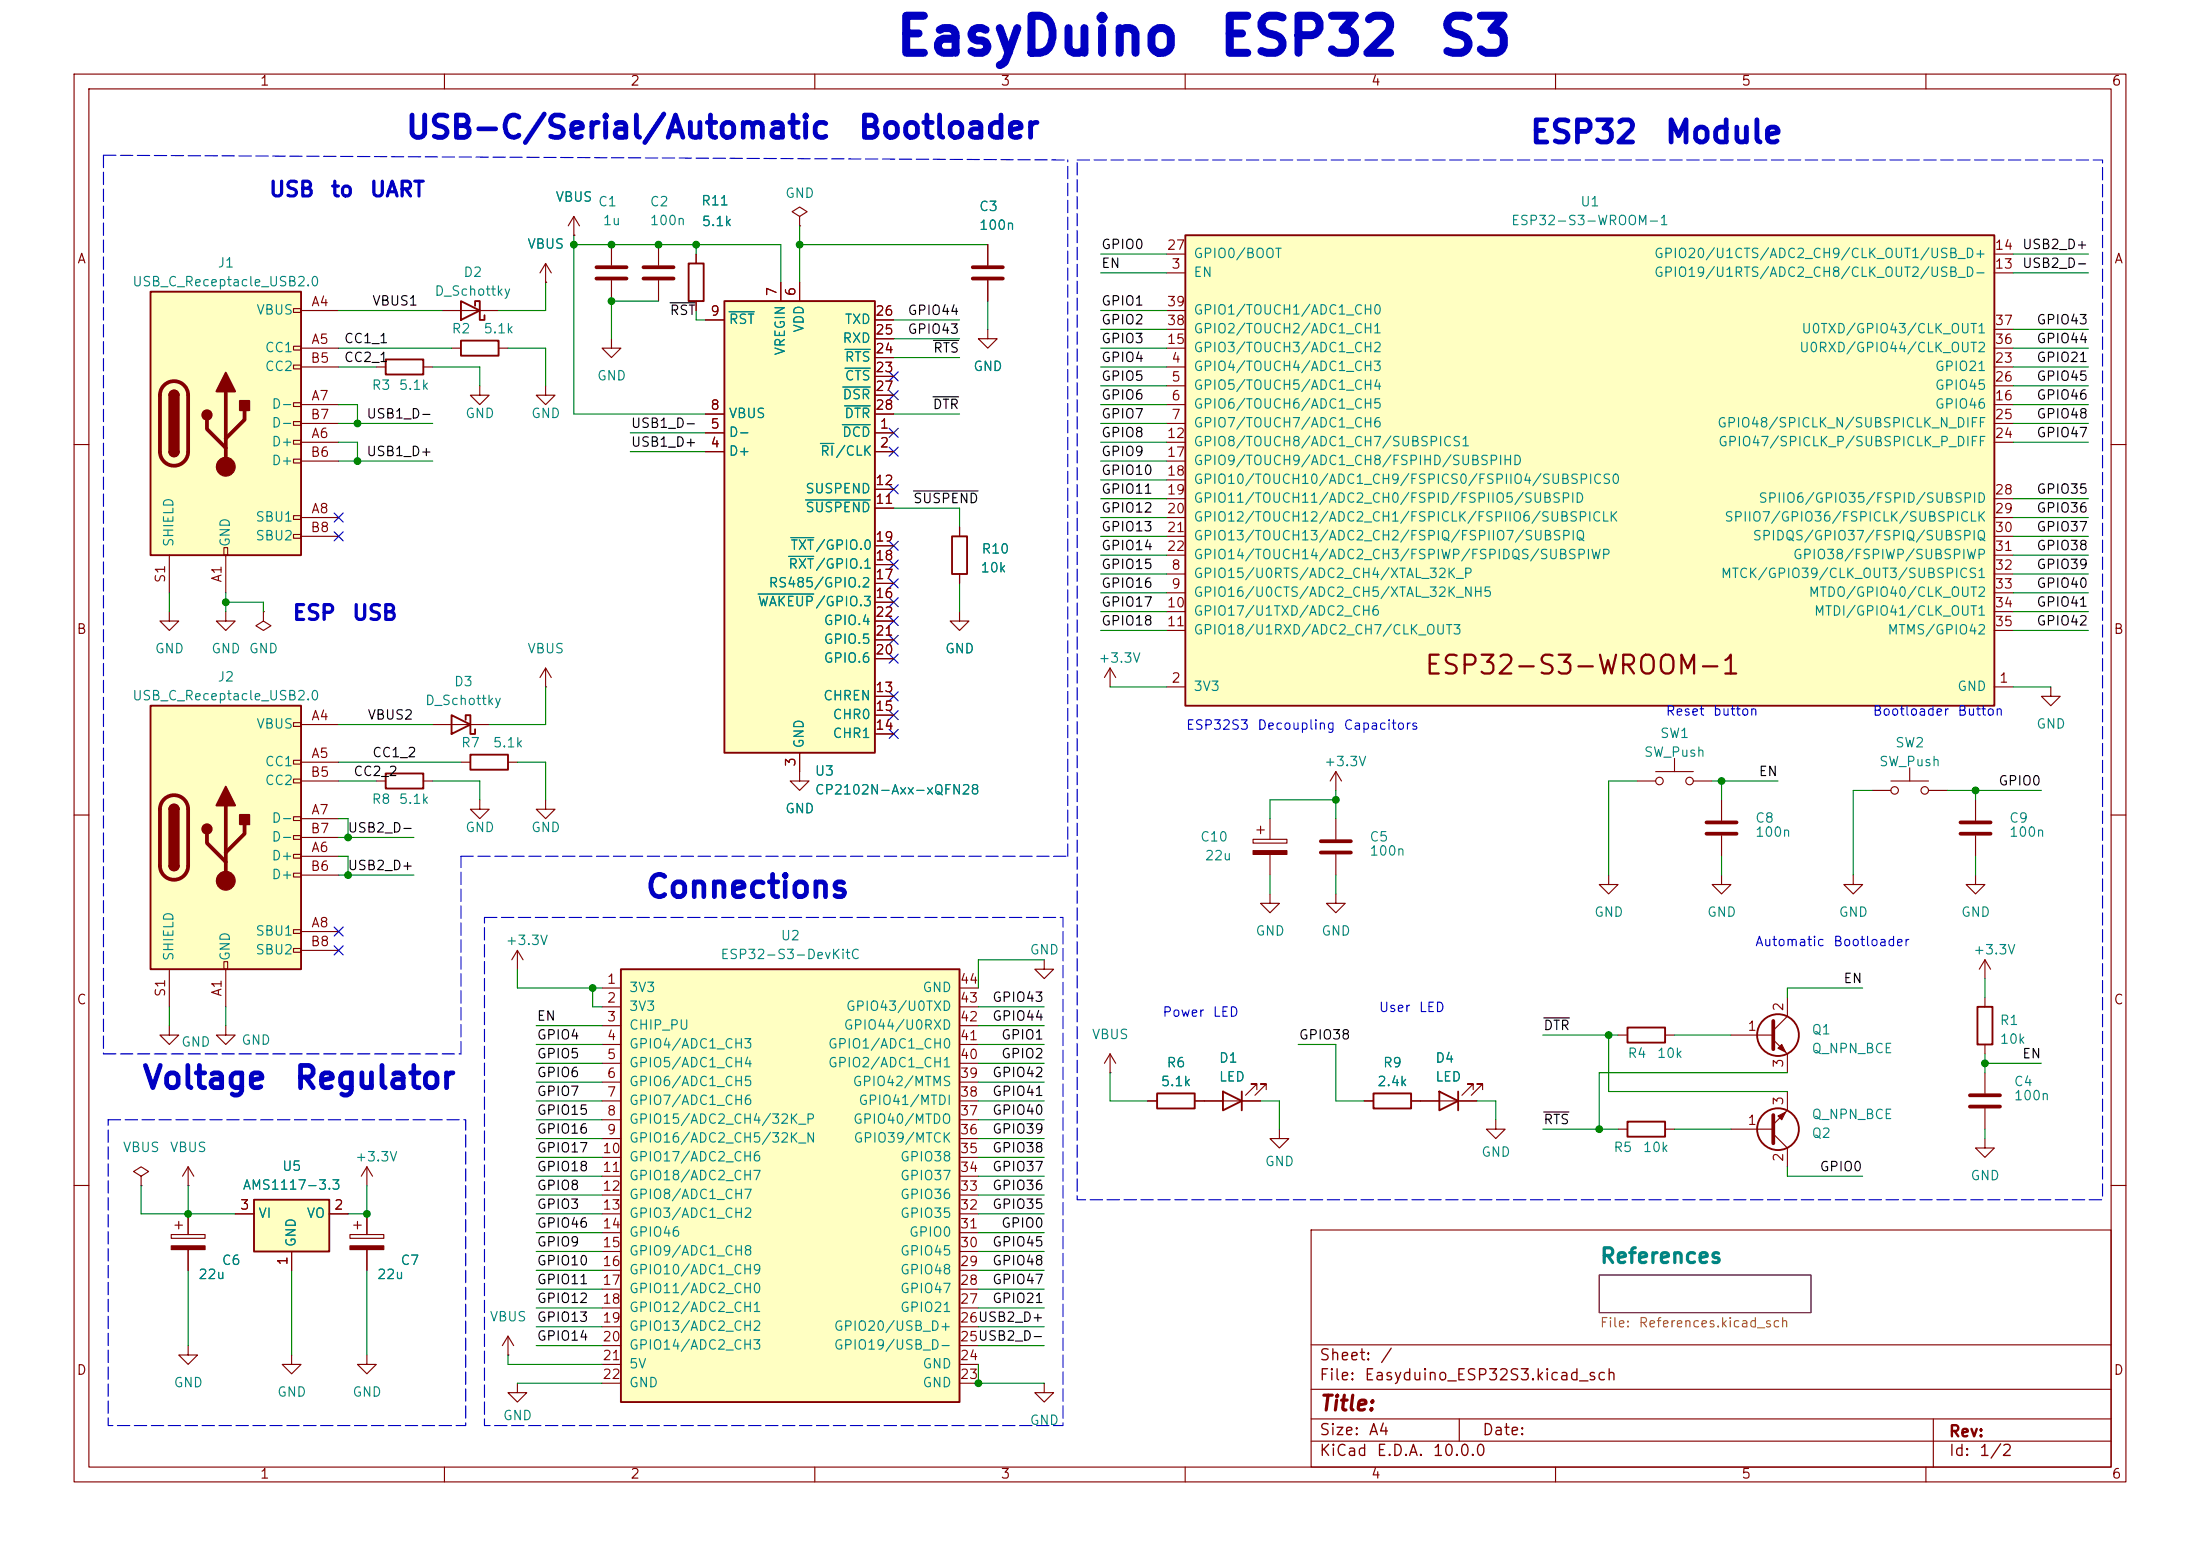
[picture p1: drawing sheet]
<svg xmlns="http://www.w3.org/2000/svg" width="297mm" height="210mm" viewBox="0 0 297 210" stroke-linecap="round" stroke-linejoin="round" font-family="sans-serif">
<path d="M0 0h297v210h-297z" fill="#fff" stroke="#fff" stroke-width=".14"/>
<g fill="none" stroke="#840000" stroke-width=".15">
<path d="M10 10h277v190h-277zM12 12h273v186h-273zM60 10v2M110 10v2M160 10v2M210 10v2M260 10v2M82.5 33v2.8M82.5 37.8v2.8M88.9 33v2.8M88.9 37.8v2.8M94 34.3v1.3"/>
<path d="M107.9 29.2l1.1-.6-1.1-.7-1 .7 1 .6v1.3M107.9 30.5h.1M133.3 33v2.8M133.3 37.8v2.8M82.5 45.7v1.3h1.3l-1.3 1.3-1.2-1.3h1.2M94 40.6v1.3M10 60h2M285 60h2M149.9 90.2l-.8 1.2M149.9 90.2l.7 1.2M149.9 90.2v2.5M10 110h2"/>
<path d="M169.2 113.3h4.5v.5h-4.5zM169.7 112h1M170.2 111.5v1M171.4 110.5v2.8M171.4 115.3v2.8M180.3 104.1v2.6M180.3 110.5v2.8M180.3 115.3v2.8M180.3 104.1l-.7 1.3M180.3 104.1l.8 1.3M217.2 118.1v1.3h1.2l-1.2 1.3-1.3-1.3h1.3M221 105.4h2.5"/>
<path d="M223.5 104.1h5.1M226.1 102.4v1.7M228.6 105.4h2.5M232.4 118.1v1.3h1.3l-1.3 1.3-1.3-1.3h1.3M232.4 108v2.7M232.4 112.8v2.8M250.2 118.1v1.3h1.3l-1.3 1.3-1.3-1.3h1.3M252.7 106.7h2.6M255.3 105.4h5M257.8 103.6v1.8M260.3 106.7h2.6M266.7 118.1v1.3h1.3l-1.3 1.3-1.3-1.3h1.3"/>
<path d="M266.7 108v2.7M266.7 112.8v2.8M285 110h2M171.4 120.7v1.2h1.3l-1.3 1.3-1.2-1.3h1.2M180.3 120.7v1.2h1.3l-1.3 1.3-1.2-1.3h1.2M218.4 139.7h1.3M224.8 139.7h1.3M233.7 139.7h5.7M241.3 134.6v2.6l-1.9 1.9M268 129.5v2.6M268 134.6v1.3M268 129.5l-.8 1.3"/>
<path d="M268 129.5l.7 1.3M25.4 157.5l-.8 1.3M25.4 157.5l.8 1.3M25.4 157.5v2.5M149.9 144.8h.1M149.9 142.2v2.6M149.9 142.2l-.8 1.3M149.9 142.2l.7 1.3M154.9 148.6h1.3M161.3 148.6h8.9M169.7 147.1v-.8h-.8h.8l-1.6 1.5M170.9 147.1v-.8h-.7h.7l-1.5 1.5"/>
<path d="M172.7 152.4v1.3h1.3l-1.3 1.2-1.3-1.2h1.3M184.1 148.6h1.3M190.5 148.6h8.9M198.9 147.1v-.8h-.8h.8l-1.5 1.5M200.2 147.1v-.8h-.8h.8l-1.6 1.5M201.9 151.1v1.3h1.3l-1.3 1.3-1.2-1.3h1.2M218.4 152.4h1.3M224.8 152.4h1.3M233.7 152.4h5.7M239.4 140.3l1.9 1.9v2.6M239.4 153l1.9 1.9v2.6M241.3 147.3v2.6l-1.9 1.9"/>
<path d="M268 153.7v1.2h1.2l-1.2 1.3-1.3-1.3h1.3M268 141v1.2M268 144.8v2.8M268 149.6v2.8M10 160h2M25.4 160h.1M177 166h108v32h-108zM285 160h2M60 198v2M110 198v2M160 198v2M177 194.5h108"/>
<path d="M177 191.5h108M177 187.5h108M177 181.5h108M197 191.5v3M210 198v2M260 198v2M261 191.5v6.5"/>
<circle cx="224" cy="105.4" r=".51"/>
<circle cx="228.1" cy="105.4" r=".51"/>
<circle cx="255.8" cy="106.7" r=".51"/>
<circle cx="259.8" cy="106.7" r=".51"/>
</g>
<path d="M215.9 172.1h28.6v5.1h-28.6z" fill="none" stroke="#840084" stroke-width=".15"/>
<g fill="none" stroke="#840000" stroke-width=".25">
<path d="M93 35.6h2v5h-2zM219.7 138.7h5.1v2h-5.1zM267 135.9h2v5.1h-2zM156.2 147.6h5.1v2h-5.1zM165.1 147.3l2.5 1.3-2.5 1.3zM167.6 147.3v2.6M185.4 147.6h5.1v2h-5.1zM194.3 147.3l2.5 1.3-2.5 1.3zM196.8 147.3v2.6M219.7 151.4h5.1v2h-5.1z"/>
<circle cx="240" cy="139.7" r="2.82"/>
<circle cx="240" cy="152.4" r="2.82"/>
</g>
<g fill="none" stroke="#840000" stroke-width=".51">
<path d="M80.5 36.1h4.1M80.5 37.6h4.1M86.9 36.1h4M86.9 37.6h4M131.3 36.1h4.1M131.3 37.6h4.1M178.3 113.5h4.1M178.3 115.1h4.1M230.4 111h4M230.4 112.5h4M264.7 111h4M264.7 112.5h4"/>
<path d="M239.4 137.8v3.8M239.4 150.5v3.8M265.9 147.8h4.1M265.9 149.4h4.1"/>
</g>
<g fill="#840000" stroke="#840000" stroke-width=".15">
<path d="M240 141.5l.5-.5 .5 1z"/>
<path d="M240 150.6l1-.5-.5 1z"/>
<path d="M169.2 114.8h4.5v.5h-4.5z"/>
</g>
<path d="M160 31.8h109.2v63.5h-109.2z" fill="#ffffc2"/>
<path d="M160 31.8h109.2v63.5h-109.2zM52.1 48.5h5v2h-5zM62.2 46h5.1v2h-5.1zM62.2 40.6l2.6 1.3-2.6 1.3zM64.1 41.3v-.7h.7v2.6h.6v-.7" fill="none" stroke="#840000" stroke-width=".25"/>
<g fill="none" stroke="#840000" stroke-width=".15">
<path d="M77.5 31.8h.1M77.5 29.2l-.8 1.3M77.5 29.2l.7 1.3M77.5 29.2v2.6M157.5 36.8h2.5M157.5 34.3h2.5M269.2 36.8h2.6M269.2 34.3h2.6M50.8 49.5h1.3M57.1 49.5h1.3M59.7 41.9h7.6M61 47h1.2"/>
<path d="M64.8 52.1v1.2h1.2l-1.2 1.3-1.3-1.3h1.3M67.3 47h1.3M157.5 49.5h2.5M157.5 52.1h2.5M157.5 54.6h2.5M157.5 57.2h2.5M157.5 59.7h2.5M157.5 47h2.5M157.5 44.5h2.5M157.5 41.9h2.5M269.2 49.5h2.6M269.2 52.1h2.6"/>
<path d="M269.2 54.6h2.6M269.2 57.2h2.6M269.2 59.7h2.6M269.2 47h2.6M269.2 44.5h2.6M157.5 77.5h2.5M157.5 62.2h2.5M157.5 64.8h2.5M157.5 67.3h2.5M157.5 69.9h2.5M157.5 72.4h2.5M157.5 74.9h2.5"/>
<path d="M269.2 77.5h2.6M269.2 67.3h2.6M269.2 69.9h2.6M269.2 72.4h2.6M269.2 74.9h2.6M157.5 92.7h2.5M157.5 80h2.5M157.5 82.6h2.5M157.5 85.1h2.5M269.2 92.7h2.6M269.2 80h2.6M269.2 82.6h2.6"/>
<path d="M269.2 85.1h2.6M276.9 92.7v1.3h1.2l-1.2 1.3-1.3-1.3h1.3M19 158.8l1.1-.7-1.1-.6-1 .6 1 .7v1.2M19 160h.1"/>
</g>
<path d="M34.3 161.9h10.1v7h-10.1z" fill="#ffffc2"/>
<path d="M128.5 72.4h2.1v5.1h-2.1zM52.1 104.4h5v2h-5zM34.3 161.9h10.1v7h-10.1z" fill="none" stroke="#840000" stroke-width=".25"/>
<g fill="none" stroke="#840000" stroke-width=".15">
<path d="M129.5 71.1v1.3M129.5 77.5v1.2M35.6 82.6v1.2l1 .7-1 .6-1.1-.6 1.1-.7M35.6 82.6h.1M50.8 105.4h1.3M57.1 105.4h1.3M64.8 108v1.2h1.2l-1.2 1.3-1.3-1.3h1.3M22.9 138.4v1.3h1.2l-1.2 1.3-1.3-1.3h1.3M30.5 138.4v1.3h1.2l-1.2 1.3-1.3-1.3h1.3M49.5 157.5l-.7 1.3M49.5 157.5l.8 1.3M49.5 157.5v2.5"/>
<path d="M23.1 166.6h4.6v.5h-4.6zM23.6 165.4h1M24.1 164.8v1.1M25.4 163.8v2.8M25.4 168.7v2.8M31.7 163.8h2.6M39.4 168.9v2.6M44.4 163.8h2.6M47.2 166.6h4.6v.5h-4.6zM47.8 165.4h1M48.3 164.8v1.1M49.5 163.8v2.8"/>
<path d="M49.5 168.7v2.8M25.4 181.6v1.3h1.3l-1.3 1.3-1.3-1.3h1.3M39.4 182.9v1.3h1.2l-1.2 1.2-1.3-1.2h1.3M49.5 182.9v1.3h1.3l-1.3 1.2-1.2-1.2h1.2M68.6 182.9h.1M68.6 180.3l-.8 1.3M68.6 180.3l.7 1.3M68.6 180.3v2.6M69.8 186.7v1.3h1.3l-1.3 1.2-1.2-1.2h1.2"/>
</g>
<g fill="#840000" stroke="#840000" stroke-width=".15">
<path d="M47.2 168.1h4.6v.6h-4.6z"/>
<path d="M23.1 168.1h4.6v.6h-4.6z"/>
</g>
<path d="M97.8 40.6h20.3v61h-20.3z" fill="#ffffc2"/>
<path d="M97.8 40.6h20.3v61h-20.3z" fill="none" stroke="#840000" stroke-width=".25"/>
<g fill="none" stroke="#840000" stroke-width=".15">
<path d="M105.4 38.1v2.5M107.9 38.1v2.5M95.2 58.4h2.6M95.2 55.9h2.6M95.2 43.2h2.6M118.1 58.4h2.5M118.1 55.9h2.5M118.1 43.2h2.5M118.1 50.8h2.5M118.1 48.3h2.5M118.1 45.7h2.5M118.1 53.3h2.5"/>
<path d="M95.2 61h2.6M118.1 61h2.5M118.1 68.6h2.5M118.1 66h2.5M118.1 78.7h2.5M118.1 76.2h2.5M118.1 73.7h2.5M118.1 94h2.5M118.1 99.1h2.5M118.1 96.5h2.5M118.1 81.3h2.5M118.1 88.9h2.5"/>
<path d="M118.1 86.4h2.5M118.1 83.8h2.5M129.5 82.6v1.2h1.3l-1.3 1.3-1.2-1.3h1.2M107.9 101.6v3.8h1.3l-1.3 1.3-1.2-1.3h1.2"/>
</g>
<path d="M98.4 42.1h3.4M110.8 59.9h1.8M113.7 57.3h3.8M113.8 52.2h3.7M114 54.8h3.5M114.1 49.7h3.4M114.1 47.2h3.4M106.5 75.1h3.4M106.8 72.6h3.1M108.8 67.5h8.7M102.3 80.2h7.6" fill="none" stroke="#008484" stroke-width=".15"/>
<path d="M20.3 39.4h20.3v35.5h-20.3z" fill="#ffffc2"/>
<g fill="none" stroke="#840000" stroke-width=".15">
<path d="M39.6 41.7h1v.5h-1zM39.6 46.7h1v.5h-1zM39.6 49.3h1v.5h-1zM39.6 54.4h1v.5h-1zM39.6 56.9h1v.5h-1zM39.6 59.4h1v.5h-1zM40.6 41.9h5.1M40.6 47h5.1M40.6 59.7h5.1M40.6 54.6h5.1M40.6 49.5h5.1M40.6 57.2h5.1"/>
<path d="M133.3 44.5v1.2h1.3l-1.3 1.3-1.2-1.3h1.2M22.9 74.9v5.1M30.2 73.9h.5v1h-.5zM30.5 74.9v5.1M39.6 62h1v.5h-1zM39.6 69.6h1v.5h-1zM39.6 72.1h1v.5h-1zM40.6 69.9h5.1M40.6 62.2h5.1M40.6 72.4h5.1M141 129.5v1.3h1.2l-1.2 1.3-1.3-1.3h1.3M141 186.7v1.3h1.2l-1.2 1.2-1.3-1.2h1.3"/>
</g>
<path d="M20.3 39.4h20.3v35.5h-20.3zM22.9 53.3a.64 .64 0 0 1 .6-.6 .64 .64 0 0 1 .6 .6M22.9 61a.64 .64 0 0 0 .6 .6 .64 .64 0 0 0 .6-.6" fill="none" stroke="#840000" stroke-width=".25"/>
<path d="M22.1 52a1.9 1.9 0 0 1 2.1-.4 1.9 1.9 0 0 1 1.2 1.7v7.7a1.91 1.91 0 0 1-1.9 1.9 1.91 1.91 0 0 1-1.9-1.9v-7.7a1.9 1.9 0 0 1 .5-1.3zM27.9 56.6v1.3l2.6 2.6M30.5 52.8v10.2M33 55.4v1.2l-2.5 2.6" fill="none" stroke="#840000" stroke-width=".51"/>
<g fill="#840000" stroke="#840000" stroke-width=".25">
<path d="M22.9 53.3h1.2v7.7h-1.2z"/>
<path d="M23 52.9a.64 .64 0 0 1 .7-.1 .64 .64 0 0 1 .4 .5h-1.2z"/>
<path d="M22.9 61h1.2a.64 .64 0 0 1-.6 .6 .64 .64 0 0 1-.6-.6z"/>
<path d="M30.5 50.3l1.2 2.5h-2.5z"/>
<path d="M32.4 54.1h1.3v1.3h-1.3z"/>
<circle cx="27.9" cy="56" r=".63"/>
</g>
<circle cx="30.5" cy="63" r="1.27" fill="#840000" stroke="#840000" stroke-width=".15"/>
<path d="M83.8 130.8h45.7v58.4h-45.7z" fill="#ffffc2"/>
<path d="M61 96.5l2.5 1.3-2.5 1.3zM62.9 97.2v-.7h.6v2.6h.6v-.7M63.5 101.9h5.1v2h-5.1zM83.8 130.8h45.7v58.4h-45.7z" fill="none" stroke="#840000" stroke-width=".25"/>
<g fill="none" stroke="#840000" stroke-width=".15">
<path d="M73.7 38.1h.1M73.7 35.6v2.5M73.7 35.6l-.8 1.2M73.7 35.6l.7 1.2M73.7 52.1v1.2h1.2l-1.2 1.3-1.3-1.3h1.3M58.4 97.8h7.6M73.7 92.7h.1M73.7 90.2l-.8 1.2M73.7 90.2l.7 1.2M73.7 90.2v2.5M62.2 102.9h1.3M68.6 102.9h1.2"/>
<path d="M73.7 108v1.2h1.2l-1.2 1.3-1.3-1.3h1.3M69.8 128.3l-.7 1.2M69.8 128.3l.8 1.2M69.8 128.3v2.5M81.3 135.9h2.5M81.3 138.4h2.5M81.3 133.4h2.5M129.5 135.9h2.6M129.5 138.4h2.6M129.5 133.4h2.6M81.3 146.1h2.5M81.3 143.5h2.5"/>
<path d="M81.3 141h2.5M81.3 148.6h2.5M81.3 151.1h2.5M81.3 153.7h2.5M81.3 156.2h2.5M81.3 158.8h2.5M129.5 146.1h2.6M129.5 143.5h2.6M129.5 141h2.6M129.5 148.6h2.6M129.5 151.1h2.6M129.5 153.7h2.6"/>
<path d="M129.5 156.2h2.6M129.5 158.8h2.6M81.3 166.4h2.5M81.3 179.1h2.5M81.3 161.3h2.5M81.3 163.8h2.5M81.3 168.9h2.5M81.3 171.5h2.5M81.3 174h2.5M81.3 176.5h2.5M129.5 166.4h2.6M129.5 179.1h2.6"/>
<path d="M129.5 161.3h2.6M129.5 163.8h2.6M129.5 168.9h2.6M129.5 171.5h2.6M129.5 174h2.6M129.5 176.5h2.6M81.3 181.6h2.5M81.3 184.2h2.5M81.3 186.7h2.5M129.5 181.6h2.6M129.5 184.2h2.6M129.5 186.7h2.6"/>
</g>
<path d="M20.3 95.3h20.3v35.5h-20.3z" fill="#ffffc2"/>
<g fill="none" stroke="#840000" stroke-width=".15">
<path d="M73.7 38.1h.1M77.5 31.8h.1M94 34.3v1.3M105.4 38.1v2.5M107.9 38.1v2.5M133.3 33v2.8M133.3 37.8v2.8M94 40.6v1.3M95.2 58.4h2.6M95.2 55.9h2.6M95.2 43.2h2.6M118.1 58.4h2.5"/>
<path d="M118.1 55.9h2.5M118.1 43.2h2.5M118.1 50.8h2.5M118.1 48.3h2.5M118.1 45.7h2.5M118.1 53.3h2.5M95.2 61h2.6M118.1 61h2.5M118.1 68.6h2.5M118.1 66h2.5M118.1 78.7h2.5M118.1 76.2h2.5"/>
<path d="M118.1 73.7h2.5M129.5 71.1v1.3M129.5 77.5v1.2M22.9 82.6v1.2h1.2l-1.2 1.3-1.3-1.3h1.3M30.5 82.6v1.2h1.2l-1.2 1.3-1.3-1.3h1.3M39.6 97.5h1v.5h-1zM40.6 97.8h5.1M118.1 94h2.5M118.1 99.1h2.5M118.1 96.5h2.5M118.1 81.3h2.5M118.1 88.9h2.5"/>
<path d="M118.1 86.4h2.5M118.1 83.8h2.5M39.6 102.6h1v.5h-1zM39.6 105.2h1v.5h-1zM39.6 110.2h1v.5h-1zM39.6 112.8h1v.5h-1zM39.6 115.3h1v.5h-1zM39.6 117.9h1v.5h-1zM40.6 102.9h5.1M40.6 115.6h5.1M40.6 110.5h5.1M40.6 105.4h5.1"/>
<path d="M40.6 118.1h5.1M40.6 113h5.1M107.9 101.6v2.5M22.9 130.8v5.1M30.2 129.8h.5v1h-.5zM30.5 130.8v5.1M39.6 125.5h1v.5h-1zM39.6 128h1v.5h-1zM40.6 125.7h5.1M40.6 128.3h5.1M154.9 148.6h1.3M161.3 148.6h3.8"/>
<path d="M167.6 148.6h2.6M184.1 148.6h1.3M190.5 148.6h3.8M196.8 148.6h2.6M25.4 163.8v2.8M25.4 168.7v2.8M31.7 163.8h2.6M39.4 168.9v2.6M44.4 163.8h2.6M49.5 163.8v2.8M49.5 168.7v2.8"/>
</g>
<path d="M20.3 95.3h20.3v35.5h-20.3zM22.9 109.2a.64 .64 0 0 1 .6-.6 .64 .64 0 0 1 .6 .6M22.9 116.8a.64 .64 0 0 0 .6 .7 .64 .64 0 0 0 .6-.7" fill="none" stroke="#840000" stroke-width=".25"/>
<path d="M22.1 107.9a1.9 1.9 0 0 1 2.1-.4 1.9 1.9 0 0 1 1.2 1.7v7.6a1.91 1.91 0 0 1-1.9 1.9 1.91 1.91 0 0 1-1.9-1.9v-7.6a1.9 1.9 0 0 1 .5-1.3zM27.9 112.5v1.3l2.6 2.5M30.5 108.7v10.2M33 111.3v1.2l-2.5 2.6" fill="none" stroke="#840000" stroke-width=".51"/>
<g fill="#840000" stroke="#840000" stroke-width=".25">
<path d="M22.9 109.2h1.2v7.6h-1.2z"/>
<path d="M23 108.8a.64 .64 0 0 1 .7-.2 .64 .64 0 0 1 .4 .6h-1.2z"/>
<path d="M22.9 116.8h1.2a.64 .64 0 0 1-.6 .7 .64 .64 0 0 1-.6-.7z"/>
<path d="M30.5 106.2l1.2 2.5h-2.5z"/>
<path d="M32.4 110h1.3v1.3h-1.3z"/>
<circle cx="27.9" cy="111.9" r=".63"/>
</g>
<circle cx="30.5" cy="118.9" r="1.27" fill="#840000" stroke="#840000" stroke-width=".15"/>
<path d="M90.5 40.9h3.4M126 53.6h3.4M126 45.9h3.4M123.3 66.3h8.7M208.4 137.4h3.5M208.4 150.1h3.4" fill="none" stroke="#000" stroke-width=".15"/>
<path d="M14 21l130.1 .6M14 21v121.2M145.4 21.6h138.4v140.3h-138.4zM62.2 115.6h81.9M144.1 115.6v-94M65.4 123.8h78.1v68.6h-78.1zM14 142.2h48.2M14.6 151.1h48.3v41.3h-48.3zM62.2 142.2v-26.6" fill="none" stroke="#0000c2" stroke-width=".15" stroke-dasharray="1.7 .6"/>
<g fill="none" stroke="#008400" stroke-width=".15">
<path d="M73.7 38.1v3.8h-6.4M77.5 33h27.9v5.1M77.5 31.8v24.1h17.7M94 33v1.3M107.9 33h25.4M107.9 30.5v7.6M148.6 36.8h8.9M148.6 34.3h8.9M271.8 36.8h10.1M271.8 34.3h10.1M45.7 49.5h5.1M45.7 41.9h14"/>
<path d="M45.7 47h15.3M45.7 54.6h2.6v2.6M45.7 59.7h2.6v2.5M45.7 57.2h12.7M58.4 49.5h6.4v2.6M68.6 47h5.1v5.1M85.1 58.4h10.1M88.9 40.6h-6.4v5.1M94 41.9v1.3h1.2M120.6 55.9h8.9M120.6 43.2h8.9M120.6 45.7h8.9"/>
<path d="M120.6 48.3h8.9M133.3 40.6v3.9M148.6 49.5h8.9M148.6 41.9h8.9M148.6 47h8.9M148.6 59.7h8.9M148.6 57.2h8.9M148.6 54.6h8.9M148.6 52.1h8.9M148.6 44.5h8.9M271.8 49.5h10.1M271.8 47h10.1"/>
<path d="M271.8 59.7h10.1M271.8 57.2h10.1M271.8 54.6h10.1M271.8 52.1h10.1M271.8 44.5h10.1M45.7 62.2h12.7M85.1 61h10.1M120.6 68.6h8.9v2.5M129.5 78.7v3.9M148.6 62.2h8.9M148.6 69.9h8.9M148.6 64.8h8.9"/>
<path d="M148.6 67.3h8.9M148.6 74.9h8.9M148.6 77.5h8.9M148.6 72.4h8.9M271.8 69.9h10.1M271.8 67.3h10.1M271.8 74.9h10.1M271.8 77.5h10.1M271.8 72.4h10.1M22.9 80v2.6M30.5 80v2.6M30.5 81.3h5.1v1.3"/>
<path d="M45.7 97.8h12.7M73.7 92.7v5.1h-7.7M148.6 80h8.9M148.6 85.1h8.9M148.6 82.6h8.9M149.9 92.7h7.6M271.8 80h10.1M271.8 92.7h5.1M271.8 85.1h10.1M271.8 82.6h10.1M45.7 105.4h5.1M45.7 113h10.2"/>
<path d="M45.7 110.5h1.3v2.5M45.7 115.6h1.3v2.5M45.7 102.9h16.5M45.7 118.1h10.2M58.4 105.4h6.4v2.6M69.8 102.9h3.9v5.1M171.4 118.1v2.6M180.3 106.7v3.8M180.3 118.1v2.6M180.3 108h-8.9v2.5M221 105.4h-3.8v12.7M231.1 105.4h8.9"/>
<path d="M232.4 105.4v2.6M232.4 115.6v2.5M252.7 106.7h-2.5v11.4M262.9 106.7h12.7M266.7 106.7v1.3M266.7 115.6v2.5M22.9 135.9v2.5M30.5 135.9v2.5M69.8 130.8v2.6h11.5M72.4 138.4h8.9M80 133.4v2.5h1.3M132.1 135.9h8.9"/>
<path d="M132.1 138.4h8.9M141 129.5h-8.9v3.9M208.3 139.7h10.1M217.2 139.7v7.6h24.1M226.1 139.7h7.6M251.5 133.4h-10.2v1.2M268 132.1v2.5M72.4 156.2h8.9M72.4 148.6h8.9M72.4 153.7h8.9M72.4 151.1h8.9M72.4 141h8.9"/>
<path d="M72.4 146.1h8.9M72.4 158.8h8.9M72.4 143.5h8.9M132.1 156.2h8.9M132.1 148.6h8.9M132.1 153.7h8.9M132.1 151.1h8.9M132.1 141h8.9M132.1 146.1h8.9M132.1 158.8h8.9M132.1 143.5h8.9M149.9 144.8v3.8h5"/>
<path d="M170.2 148.6h2.5v3.8M175.3 141h5v7.6h3.8M199.4 148.6h2.5v2.5M208.3 152.4h10.1M226.1 152.4h7.6M241.3 157.5v1.3h10.2M241.3 144.8h-25.4v7.6M268 143.5h7.6M268 142.2v2.6M268 152.4v1.3M19 160v3.8h12.7M25.4 160v3.8"/>
<path d="M25.4 171.5v10.1M39.4 171.5v11.4M49.5 160v3.8h-2.5M49.5 171.5v11.4M72.4 176.5h8.9M72.4 179.1h8.9M72.4 174h8.9M72.4 163.8h8.9M72.4 168.9h8.9M72.4 166.4h8.9M72.4 161.3h8.9M72.4 171.5h8.9"/>
<path d="M132.1 176.5h8.9M132.1 179.1h8.9M132.1 174h8.9M132.1 163.8h8.9M132.1 168.9h8.9M132.1 166.4h8.9M132.1 161.3h8.9M132.1 171.5h8.9M68.6 182.9v1.3h12.7M69.8 186.7h11.5M72.4 181.6h8.9M132.1 184.2v2.5h8.9"/>
<path d="M132.1 181.6h8.9"/>
</g>
<g fill="none" stroke="#000084" stroke-width=".15">
<path d="M120 50.2l1.3 1.2M120 52.7l1.3 1.2M120 57.8l1.3 1.2M121.3 50.2l-1.3 1.2M121.3 52.7l-1.3 1.2M121.3 57.8l-1.3 1.2M45.1 69.2l1.2 1.3M45.1 71.8l1.2 1.2M46.3 69.2l-1.2 1.3M46.3 71.8l-1.2 1.2M120 73.1l1.3 1.2M120 65.4l1.3 1.2"/>
<path d="M120 60.4l1.3 1.2M120 78.1l1.3 1.2M120 75.6l1.3 1.2M121.3 73.1l-1.3 1.2M121.3 65.4l-1.3 1.2M121.3 60.4l-1.3 1.2M121.3 78.1l-1.3 1.2M121.3 75.6l-1.3 1.2M120 93.4l1.3 1.2M120 88.3l1.3 1.2M120 85.8l1.3 1.2M120 83.2l1.3 1.2"/>
<path d="M120 98.5l1.3 1.2M120 95.9l1.3 1.2M120 80.7l1.3 1.2M121.3 93.4l-1.3 1.2M121.3 88.3l-1.3 1.2M121.3 85.8l-1.3 1.2M121.3 83.2l-1.3 1.2M121.3 98.5l-1.3 1.2M121.3 95.9l-1.3 1.2M121.3 80.7l-1.3 1.2M45.1 125.1l1.2 1.2M45.1 127.7l1.2 1.2"/>
<path d="M46.3 125.1l-1.2 1.2M46.3 127.7l-1.2 1.2"/>
</g>
<path d="M98.4 42.1h3.4M110.8 59.9h1.8M113.7 57.3h3.8M113.8 52.2h3.7M114 54.8h3.5M114.1 49.7h3.4M114.1 47.2h3.4M106.5 75.1h3.4M106.8 72.6h3.1M108.8 67.5h8.7M102.3 80.2h7.6" fill="none" stroke="#008484" stroke-width=".15"/>
<g fill="#008400" stroke="#008400" stroke-width=".14">
<circle cx="268" cy="143.5" r=".46"/>
<circle cx="266.7" cy="106.7" r=".46"/>
<circle cx="217.2" cy="139.7" r=".46"/>
<circle cx="180.3" cy="108" r=".46"/>
<circle cx="215.9" cy="152.4" r=".46"/>
<circle cx="232.4" cy="105.4" r=".46"/>
<circle cx="80" cy="133.4" r=".46"/>
<circle cx="94" cy="33" r=".46"/>
<circle cx="88.9" cy="33" r=".46"/>
<circle cx="82.5" cy="33" r=".46"/>
<circle cx="82.5" cy="40.6" r=".46"/>
<circle cx="107.9" cy="33" r=".46"/>
<circle cx="48.3" cy="62.2" r=".46"/>
<circle cx="48.3" cy="57.2" r=".46"/>
<circle cx="47" cy="113" r=".46"/>
<circle cx="47" cy="118.1" r=".46"/>
<circle cx="25.4" cy="163.8" r=".46"/>
<circle cx="49.5" cy="163.8" r=".46"/>
<circle cx="132.1" cy="186.7" r=".46"/>
<circle cx="30.5" cy="81.3" r=".46"/>
<circle cx="77.5" cy="33" r=".46"/>
</g>
<g font-size="5" fill="#0000c2">
<text x="120.6" y="8.6">EasyDuino</text>
<text x="164.3" y="8.6">ESP32</text>
<text x="193.9" y="8.6">S3</text>
</g>
<g font-size="3" fill="#0000c2">
<text x="54.6" y="19.4">USB-C/Serial/Automatic</text>
<text x="115.7" y="19.4">Bootloader</text>
<text x="206.4" y="20.1">ESP32</text>
<text x="224.6" y="20.1">Module</text>
<text x="87" y="121.9">Connections</text>
<text x="19" y="147.7">Voltage</text>
<text x="39.6" y="147.7">Regulator</text>
</g>
<text font-size="2.5" fill="#840000" x="192.2" y="91.7">ESP32-S3-WROOM-1</text>
<g font-size="2" fill="#0000c2">
<text x="36.2" y="27.1">USB</text>
<text x="44.5" y="27.1">to</text>
<text x="49.8" y="27.1">UART</text>
<text x="39.4" y="84.2">ESP</text>
<text x="47.4" y="84.2">USB</text>
</g>
<text font-size="2" fill="#008484" x="215.9" y="171">References</text>
<text font-size="2" fill="#840000" x="178" y="190.9">Title:</text>
<g font-size="1.5" fill="#840000">
<text x="178" y="184">Sheet:</text>
<text x="186.2" y="184">/</text>
<text x="178" y="186.7">File:</text>
<text x="184.1" y="186.7">Easyduino_ESP32S3.kicad_sch</text>
<text x="178" y="196.9">KiCad</text>
<text x="178" y="194.1">Size:</text>
<text x="184.7" y="194.1">A4</text>
<text x="185.7" y="196.9">E.D.A.</text>
<text x="193.3" y="196.9">10.0.0</text>
<text x="200" y="194.1">Date:</text>
<text x="263" y="194.3">Rev:</text>
<text x="263" y="196.9">Id:</text>
<text x="267.1" y="196.9">1/2</text>
</g>
<g font-size="1.3" fill="#840000">
<text x="35" y="11.9">1</text>
<text x="85" y="11.9">2</text>
<text x="135" y="11.9">3</text>
<text x="185" y="11.9">4</text>
<text x="235" y="11.9">5</text>
<text x="285" y="11.9">6</text>
<text x="10.3" y="35.9">A</text>
<text x="157.4" y="34">27</text>
<text x="269.2" y="34">14</text>
<text x="285.3" y="35.9">A</text>
<text x="41.9" y="41.7">A4</text>
<text x="105.2" y="40.1" transform="rotate(-90 105.2 40.1)">7</text>
<text x="107.7" y="40.1" transform="rotate(-90 107.7 40.1)">6</text>
<text x="157.4" y="41.7">39</text>
<text x="158" y="36.6">3</text>
<text x="269.2" y="36.6">13</text>
<text x="41.9" y="46.7">A5</text>
<text x="95.8" y="42.9">9</text>
<text x="118.1" y="45.5">25</text>
<text x="118.1" y="42.9">26</text>
<text x="157.4" y="46.7">15</text>
<text x="157.4" y="44.2">38</text>
<text x="269.2" y="46.7">36</text>
<text x="269.2" y="44.2">37</text>
<text x="41.8" y="49.3">B5</text>
<text x="118.1" y="50.5">23</text>
<text x="118.1" y="48">24</text>
<text x="118.1" y="53.1">27</text>
<text x="158" y="49.3">4</text>
<text x="158" y="51.8">5</text>
<text x="269.2" y="49.3">23</text>
<text x="269.2" y="51.8">26</text>
<text x="41.8" y="56.9">B7</text>
<text x="41.9" y="59.4">A6</text>
<text x="41.9" y="54.4">A7</text>
<text x="95.8" y="58.2">5</text>
<text x="95.8" y="55.6">8</text>
<text x="118.1" y="55.6">28</text>
<text x="118.7" y="58.2">1</text>
<text x="157.4" y="59.4">12</text>
<text x="158" y="54.4">6</text>
<text x="158" y="56.9">7</text>
<text x="269.2" y="54.4">16</text>
<text x="269.2" y="59.4">24</text>
<text x="269.2" y="56.9">25</text>
<text x="41.8" y="62">B6</text>
<text x="95.8" y="60.7">4</text>
<text x="118.1" y="65.8">12</text>
<text x="118.7" y="60.7">2</text>
<text x="157.4" y="62">17</text>
<text x="157.4" y="64.5">18</text>
<text x="41.9" y="69.6">A8</text>
<text x="118.1" y="68.3">11</text>
<text x="157.4" y="67.1">19</text>
<text x="157.4" y="69.6">20</text>
<text x="269.2" y="67.1">28</text>
<text x="269.2" y="69.6">29</text>
<text x="41.8" y="72.1">B8</text>
<text x="118.1" y="75.9">18</text>
<text x="118.1" y="73.4">19</text>
<text x="157.4" y="72.1">21</text>
<text x="157.4" y="74.7">22</text>
<text x="158" y="77.2">8</text>
<text x="269.2" y="72.1">30</text>
<text x="269.2" y="74.7">31</text>
<text x="269.2" y="77.2">32</text>
<text x="22.6" y="78.8" transform="rotate(-90 22.6 78.8)">S1</text>
<text x="30.2" y="78.7" transform="rotate(-90 30.2 78.7)">A1</text>
<text x="118.1" y="81">16</text>
<text x="118.1" y="78.5">17</text>
<text x="118.1" y="83.6">22</text>
<text x="157.4" y="82.3">10</text>
<text x="158" y="79.8">9</text>
<text x="269.2" y="79.8">33</text>
<text x="269.2" y="82.3">34</text>
<text x="10.3" y="85.9">B</text>
<text x="118.1" y="88.6">20</text>
<text x="118.1" y="86.1">21</text>
<text x="157.4" y="84.8">11</text>
<text x="269.2" y="84.8">35</text>
<text x="285.3" y="85.9">B</text>
<text x="118.1" y="93.7">13</text>
<text x="158" y="92.5">2</text>
<text x="269.8" y="92.5">1</text>
<text x="41.9" y="97.5">A4</text>
<text x="118.1" y="98.8">14</text>
<text x="118.1" y="96.3">15</text>
<text x="41.8" y="105.2">B5</text>
<text x="41.9" y="102.6">A5</text>
<text x="107.7" y="103.6" transform="rotate(-90 107.7 103.6)">3</text>
<text x="41.8" y="112.8">B7</text>
<text x="41.9" y="110.2">A7</text>
<text x="41.8" y="117.9">B6</text>
<text x="41.9" y="115.3">A6</text>
<text x="41.9" y="125.5">A8</text>
<text x="41.8" y="128">B8</text>
<text x="10.3" y="135.9">C</text>
<text x="22.6" y="134.7" transform="rotate(-90 22.6 134.7)">S1</text>
<text x="30.2" y="134.6" transform="rotate(-90 30.2 134.6)">A1</text>
<text x="81.8" y="135.6">2</text>
<text x="81.8" y="133.1">1</text>
<text x="129.5" y="135.6">43</text>
<text x="129.5" y="133.1">44</text>
<text x="241" y="136.6" transform="rotate(-90 241 136.6)">2</text>
<text x="285.3" y="135.9">C</text>
<text x="81.8" y="138.2">3</text>
<text x="81.8" y="140.7">4</text>
<text x="81.8" y="143.3">5</text>
<text x="129.5" y="143.3">40</text>
<text x="129.5" y="140.7">41</text>
<text x="129.5" y="138.2">42</text>
<text x="235.8" y="139.4">1</text>
<text x="81.8" y="145.8">6</text>
<text x="81.8" y="148.3">7</text>
<text x="129.5" y="145.8">39</text>
<text x="129.5" y="148.3">38</text>
<text x="241" y="149.3" transform="rotate(-90 241 149.3)">3</text>
<text x="241" y="144.2" transform="rotate(-90 241 144.2)">3</text>
<text x="81.2" y="156">10</text>
<text x="81.8" y="150.9">8</text>
<text x="81.8" y="153.4">9</text>
<text x="129.5" y="156">35</text>
<text x="129.5" y="153.4">36</text>
<text x="129.5" y="150.9">37</text>
<text x="235.8" y="152.1">1</text>
<text x="81.2" y="158.5">11</text>
<text x="81.2" y="161">12</text>
<text x="129.5" y="161">33</text>
<text x="129.5" y="158.5">34</text>
<text x="241" y="156.9" transform="rotate(-90 241 156.9)">2</text>
<text x="32.3" y="163.6">3</text>
<text x="45" y="163.6">2</text>
<text x="81.2" y="166.1">14</text>
<text x="81.2" y="163.6">13</text>
<text x="129.5" y="166.1">31</text>
<text x="129.5" y="163.6">32</text>
<text x="39.1" y="170.9" transform="rotate(-90 39.1 170.9)">1</text>
<text x="81.2" y="168.7">15</text>
<text x="81.2" y="171.2">16</text>
<text x="81.2" y="173.7">17</text>
<text x="129.5" y="173.7">28</text>
<text x="129.5" y="171.2">29</text>
<text x="129.5" y="168.7">30</text>
<text x="81.2" y="178.8">19</text>
<text x="81.2" y="176.3">18</text>
<text x="129.5" y="178.8">26USB2_D+</text>
<text x="129.5" y="176.3">27</text>
<text x="10.3" y="185.9">D</text>
<text x="81.2" y="181.4">20</text>
<text x="81.2" y="183.9">21</text>
<text x="129.5" y="183.9">24</text>
<text x="129.5" y="181.4">25USB2_D-</text>
<text x="285.3" y="185.9">D</text>
<text x="81.2" y="186.4">22</text>
<text x="129.5" y="186.4">23</text>
<text x="35" y="199.9">1</text>
<text x="85" y="199.9">2</text>
<text x="135" y="199.9">3</text>
<text x="185" y="199.9">4</text>
<text x="235" y="199.9">5</text>
<text x="285" y="199.9">6</text>
</g>
<g font-size="1.3" fill="#008484">
<text x="74.9" y="27.5">VBUS</text>
<text x="80.7" y="28.2">C1</text>
<text x="87.6" y="28.2">C2</text>
<text x="94.6" y="28">R11</text>
<text x="105.9" y="27">GND</text>
<text x="132.1" y="28.8">C3</text>
<text x="213.3" y="28.2">U1</text>
<text x="71.1" y="33.9">VBUS</text>
<text x="81.3" y="30.7">1u</text>
<text x="87.6" y="30.7">100n</text>
<text x="94.6" y="30.8">5.1k</text>
<text x="132.1" y="31.3">100n</text>
<text x="161" y="35.2">GPIO0/BOOT</text>
<text x="203.9" y="30.7">ESP32-S3-WROOM-1</text>
<text x="223.2" y="35.2">GPIO20/U1CTS/ADC2_CH9/CLK_OUT1/USB_D+</text>
<text x="17.8" y="39">USB_C_Receptacle_USB2.0</text>
<text x="29.3" y="36.4">J1</text>
<text x="58.6" y="40.2">D_Schottky</text>
<text x="62.5" y="37.7">D2</text>
<text x="161" y="37.7">EN</text>
<text x="223.2" y="37.7">GPIO19/U1RTS/ADC2_CH8/CLK_OUT2/USB_D-</text>
<text x="34.5" y="42.8">VBUS</text>
<text x="35.7" y="47.9">CC1</text>
<text x="60.9" y="45.3">R2</text>
<text x="65.2" y="45.3">5.1k</text>
<text x="98.3" y="44">RST</text>
<text x="108.8" y="45" transform="rotate(-90 108.8 45)">VDD</text>
<text x="113.6" y="46.6">RXD</text>
<text x="114" y="44">TXD</text>
<text x="161" y="47.9">GPIO3/TOUCH3/ADC1_CH2</text>
<text x="161" y="45.3">GPIO2/TOUCH2/ADC1_CH1</text>
<text x="161" y="42.8">GPIO1/TOUCH1/ADC1_CH0</text>
<text x="242.8" y="47.9">U0RXD/GPIO44/CLK_OUT2</text>
<text x="243.1" y="45.3">U0TXD/GPIO43/CLK_OUT1</text>
<text x="35.7" y="50.4">CC2</text>
<text x="50.1" y="52.9">R3</text>
<text x="53.8" y="52.9">5.1k</text>
<text x="80.5" y="51.7">GND</text>
<text x="106.3" y="48.1" transform="rotate(-90 106.3 48.1)">VREGIN</text>
<text x="114" y="51.7">CTS</text>
<text x="114" y="49.1">RTS</text>
<text x="131.3" y="50.4">GND</text>
<text x="161" y="50.4">GPIO4/TOUCH4/ADC1_CH3</text>
<text x="161" y="52.9">GPIO5/TOUCH5/ADC1_CH4</text>
<text x="261.1" y="50.4">GPIO21</text>
<text x="261.1" y="52.9">GPIO45</text>
<text x="36.6" y="55.5">D-</text>
<text x="36.6" y="58">D-</text>
<text x="62.7" y="56.7">GND</text>
<text x="71.6" y="56.7">GND</text>
<text x="98.3" y="59.3">D-</text>
<text x="98.3" y="56.7">VBUS</text>
<text x="113.6" y="59.3">DCD</text>
<text x="113.6" y="54.2">DSR</text>
<text x="113.9" y="56.7">DTR</text>
<text x="161" y="55.5">GPIO6/TOUCH6/ADC1_CH5</text>
<text x="161" y="58">GPIO7/TOUCH7/ADC1_CH6</text>
<text x="231.7" y="58">GPIO48/SPICLK_N/SUBSPICLK_N_DIFF</text>
<text x="261.1" y="55.5">GPIO46</text>
<text x="36.6" y="60.6">D+</text>
<text x="36.6" y="63.1">D+</text>
<text x="98.3" y="61.8">D+</text>
<text x="110.6" y="61.8">RI/CLK</text>
<text x="161" y="60.6">GPIO8/TOUCH8/ADC1_CH7/SUBSPICS1</text>
<text x="161" y="63.1">GPIO9/TOUCH9/ADC1_CH8/FSPIHD/SUBSPIHD</text>
<text x="161" y="65.6">GPIO10/TOUCH10/ADC1_CH9/FSPICS0/FSPIIO4/SUBSPICS0</text>
<text x="231.9" y="60.6">GPIO47/SPICLK_P/SUBSPICLK_P_DIFF</text>
<text x="34.4" y="70.7">SBU1</text>
<text x="108.6" y="69.4">SUSPEND</text>
<text x="108.6" y="66.9">SUSPEND</text>
<text x="161" y="68.2">GPIO11/TOUCH11/ADC2_CH0/FSPID/FSPIIO5/SUBSPID</text>
<text x="161" y="70.7">GPIO12/TOUCH12/ADC2_CH1/FSPICLK/FSPIIO6/SUBSPICLK</text>
<text x="232.7" y="70.7">SPIIO7/GPIO36/FSPICLK/SUBSPICLK</text>
<text x="237.3" y="68.2">SPIIO6/GPIO35/FSPID/SUBSPID</text>
<text x="23.7" y="73.9" transform="rotate(-90 23.7 73.9)">SHIELD</text>
<text x="31.3" y="73.9" transform="rotate(-90 31.3 73.9)">GND</text>
<text x="34.4" y="73.3">SBU2</text>
<text x="106.3" y="77.1">RXT/GPIO.1</text>
<text x="106.6" y="74.5">TXT/GPIO.0</text>
<text x="132.3" y="77.6">10k</text>
<text x="132.4" y="75">R10</text>
<text x="161" y="73.3">GPIO13/TOUCH13/ADC2_CH2/FSPIQ/FSPIIO7/SUBSPIQ</text>
<text x="161" y="75.8">GPIO14/TOUCH14/ADC2_CH3/FSPIWP/FSPIDQS/SUBSPIWP</text>
<text x="236.5" y="73.3">SPIDQS/GPIO37/FSPIQ/SUBSPIQ</text>
<text x="242" y="75.8">GPIO38/FSPIWP/SUBSPIWP</text>
<text x="102.2" y="82.1">WAKEUP/GPIO.3</text>
<text x="103.7" y="79.6">RS485/GPIO.2</text>
<text x="161" y="78.3">GPIO15/U0RTS/ADC2_CH4/XTAL_32K_P</text>
<text x="161" y="80.9">GPIO16/U0CTS/ADC2_CH5/XTAL_32K_NH5</text>
<text x="161" y="83.4">GPIO17/U1TXD/ADC2_CH6</text>
<text x="232.2" y="78.3">MTCK/GPIO39/CLK_OUT3/SUBSPICS1</text>
<text x="244.1" y="80.9">MTDO/GPIO40/CLK_OUT2</text>
<text x="244.8" y="83.4">MTDI/GPIO41/CLK_OUT1</text>
<text x="20.8" y="88.5">GND</text>
<text x="28.4" y="88.5">GND</text>
<text x="33.5" y="88.5">GND</text>
<text x="71.1" y="88.5">VBUS</text>
<text x="111.1" y="89.8">GPIO.6</text>
<text x="111.1" y="87.2">GPIO.5</text>
<text x="111.1" y="84.7">GPIO.4</text>
<text x="127.5" y="88.5">GND</text>
<text x="148.2" y="89.8">+3.3V</text>
<text x="161" y="86">GPIO18/U1RXD/ADC2_CH7/CLK_OUT3</text>
<text x="254.7" y="86">MTMS/GPIO42</text>
<text x="17.8" y="94.8">USB_C_Receptacle_USB2.0</text>
<text x="29.3" y="92.3">J2</text>
<text x="57.3" y="95.5">D_Schottky</text>
<text x="61.2" y="92.9">D3</text>
<text x="111" y="94.8">CHREN</text>
<text x="161" y="93.6">3V3</text>
<text x="264.2" y="93.6">GND</text>
<text x="34.5" y="98.7">VBUS</text>
<text x="62.2" y="101.2">R7</text>
<text x="66.5" y="101.2">5.1k</text>
<text x="108.8" y="101.1" transform="rotate(-90 108.8 101.1)">GND</text>
<text x="112.3" y="99.9">CHR1</text>
<text x="112.3" y="97.4">CHR0</text>
<text x="224" y="99.9">SW1</text>
<text x="255.8" y="101.2">SW2</text>
<text x="274.8" y="98.7">GND</text>
<text x="35.7" y="103.7">CC1</text>
<text x="35.7" y="106.3">CC2</text>
<text x="109.9" y="105">U3</text>
<text x="109.9" y="107.5">CP2102N-Axx-xQFN28</text>
<text x="178.7" y="103.7">+3.3V</text>
<text x="221.8" y="102.5">SW_Push</text>
<text x="253.6" y="103.7">SW_Push</text>
<text x="36.6" y="111.4">D-</text>
<text x="36.6" y="113.9">D-</text>
<text x="50.1" y="108.8">R8</text>
<text x="53.8" y="108.8">5.1k</text>
<text x="62.7" y="112.6">GND</text>
<text x="71.6" y="112.6">GND</text>
<text x="105.9" y="110.1">GND</text>
<text x="161.9" y="113.9">C10</text>
<text x="184.8" y="113.9">C5</text>
<text x="236.9" y="111.4">C8</text>
<text x="236.9" y="113.3">100n</text>
<text x="271.2" y="111.4">C9</text>
<text x="271.2" y="113.3">100n</text>
<text x="36.6" y="116.4">D+</text>
<text x="36.6" y="119">D+</text>
<text x="162.6" y="116.4">22u</text>
<text x="184.8" y="115.8">100n</text>
<text x="215.1" y="124.1">GND</text>
<text x="230.4" y="124.1">GND</text>
<text x="248.2" y="124.1">GND</text>
<text x="264.7" y="124.1">GND</text>
<text x="23.7" y="129.8" transform="rotate(-90 23.7 129.8)">SHIELD</text>
<text x="31.3" y="129.8" transform="rotate(-90 31.3 129.8)">GND</text>
<text x="34.4" y="126.6">SBU1</text>
<text x="34.4" y="129.1">SBU2</text>
<text x="68.2" y="127.9">+3.3V</text>
<text x="97.2" y="129.8">ESP32-S3-DevKitC</text>
<text x="105.3" y="127.2">U2</text>
<text x="138.9" y="129.1">GND</text>
<text x="169.4" y="126.6">GND</text>
<text x="178.3" y="126.6">GND</text>
<text x="266.3" y="129.1">+3.3V</text>
<text x="84.8" y="136.8">3V3</text>
<text x="84.8" y="134.2">3V3</text>
<text x="114.1" y="136.8">GPIO43/U0TXD</text>
<text x="124.5" y="134.2">GND</text>
<text x="24.4" y="141.6">GND</text>
<text x="32.5" y="141.3">GND</text>
<text x="84.8" y="139.3">CHIP_PU</text>
<text x="84.8" y="141.8">GPIO4/ADC1_CH3</text>
<text x="111.7" y="141.8">GPIO1/ADC1_CH0</text>
<text x="113.8" y="139.3">GPIO44/U0RXD</text>
<text x="147.3" y="140.6">VBUS</text>
<text x="164.5" y="143.7">D1</text>
<text x="193.7" y="143.7">D4</text>
<text x="219.6" y="143.1">R4</text>
<text x="223.6" y="143.1">10k</text>
<text x="244.5" y="142.5">Q_NPN_BCE</text>
<text x="244.5" y="139.9">Q1</text>
<text x="269.9" y="138.7">R1</text>
<text x="269.9" y="141.2">10k</text>
<text x="84.8" y="144.4">GPIO5/ADC1_CH4</text>
<text x="84.8" y="146.9">GPIO6/ADC1_CH5</text>
<text x="84.8" y="149.5">GPIO7/ADC1_CH6</text>
<text x="111.7" y="144.4">GPIO2/ADC1_CH1</text>
<text x="115" y="146.9">GPIO42/MTMS</text>
<text x="115.8" y="149.5">GPIO41/MTDI</text>
<text x="156.6" y="146.9">5.1k</text>
<text x="157.4" y="144.4">R6</text>
<text x="164.5" y="146.3">LED</text>
<text x="185.8" y="146.9">2.4k</text>
<text x="186.6" y="144.4">R9</text>
<text x="193.7" y="146.3">LED</text>
<text x="271.8" y="146.9">C4</text>
<text x="271.8" y="148.8">100n</text>
<text x="16.5" y="155.8">VBUS</text>
<text x="22.8" y="155.8">VBUS</text>
<text x="84.8" y="152">GPIO15/ADC2_CH4/32K_P</text>
<text x="84.8" y="154.5">GPIO16/ADC2_CH5/32K_N</text>
<text x="115.1" y="152">GPIO40/MTDO</text>
<text x="115.1" y="154.5">GPIO39/MTCK</text>
<text x="217.7" y="155.8">R5</text>
<text x="221.7" y="155.8">10k</text>
<text x="244.5" y="151.4">Q_NPN_BCE</text>
<text x="244.5" y="153.9">Q2</text>
<text x="32.7" y="160.9">AMS1117-3.3</text>
<text x="38" y="158.3">U5</text>
<text x="47.9" y="157.1">+3.3V</text>
<text x="84.8" y="157.1">GPIO17/ADC2_CH6</text>
<text x="84.8" y="159.6">GPIO18/ADC2_CH7</text>
<text x="121.4" y="159.6">GPIO37</text>
<text x="121.4" y="157.1">GPIO38</text>
<text x="170.7" y="157.7">GND</text>
<text x="199.9" y="156.4">GND</text>
<text x="265.9" y="159.6">GND</text>
<text x="34.8" y="164.7">VI</text>
<text x="41.3" y="164.7">VO</text>
<text x="84.8" y="167.2">GPIO46</text>
<text x="84.8" y="162.2">GPIO8/ADC1_CH7</text>
<text x="84.8" y="164.7">GPIO3/ADC1_CH2</text>
<text x="121.4" y="164.7">GPIO35</text>
<text x="121.4" y="162.2">GPIO36</text>
<text x="122.6" y="167.2">GPIO0</text>
<text x="26.7" y="172.9">22u</text>
<text x="29.9" y="171">C6</text>
<text x="40.2" y="168.4" transform="rotate(-90 40.2 168.4)">GND</text>
<text x="50.8" y="172.9">22u</text>
<text x="54" y="171">C7</text>
<text x="84.8" y="169.8">GPIO9/ADC1_CH8</text>
<text x="84.8" y="172.3">GPIO10/ADC1_CH9</text>
<text x="121.4" y="172.3">GPIO48</text>
<text x="121.4" y="169.8">GPIO45</text>
<text x="66" y="178.7">VBUS</text>
<text x="84.8" y="179.9">GPIO13/ADC2_CH2</text>
<text x="84.8" y="174.9">GPIO11/ADC2_CH0</text>
<text x="84.8" y="177.4">GPIO12/ADC2_CH1</text>
<text x="112.5" y="179.9">GPIO20/USB_D+</text>
<text x="121.4" y="177.4">GPIO21</text>
<text x="121.4" y="174.9">GPIO47</text>
<text x="84.8" y="182.5">GPIO14/ADC2_CH3</text>
<text x="84.8" y="185">5V</text>
<text x="112.5" y="182.5">GPIO19/USB_D-</text>
<text x="124.5" y="185">GND</text>
<text x="23.4" y="187.6">GND</text>
<text x="37.3" y="188.8">GND</text>
<text x="47.5" y="188.8">GND</text>
<text x="67.8" y="192">GND</text>
<text x="84.8" y="187.6">GND</text>
<text x="124.5" y="187.6">GND</text>
<text x="138.9" y="192.6">GND</text>
</g>
<g font-size="1.3">
<text x="148.6" y="33.9">GPIO0</text>
<text x="272.9" y="33.9">USB2_D+</text>
<text x="50.2" y="41.6">VBUS1</text>
<text x="148.6" y="41.6">GPIO1</text>
<text x="148.6" y="36.5">EN</text>
<text x="272.9" y="36.5">USB2_D-</text>
<text x="46.4" y="46.6">CC1_1</text>
<text x="90.3" y="42.8">RST</text>
<text x="122.4" y="42.8">GPIO44</text>
<text x="122.4" y="45.4">GPIO43</text>
<text x="125.9" y="47.9">RTS</text>
<text x="148.6" y="44.1">GPIO2</text>
<text x="148.6" y="46.6">GPIO3</text>
<text x="274.8" y="46.6">GPIO44</text>
<text x="274.8" y="44.1">GPIO43</text>
<text x="46.4" y="49.2">CC2_1</text>
<text x="148.6" y="51.7">GPIO5</text>
<text x="148.6" y="49.2">GPIO4</text>
<text x="274.8" y="49.2">GPIO21</text>
<text x="274.8" y="51.7">GPIO45</text>
<text x="49.4" y="56.8">USB1_D-</text>
<text x="85.1" y="58.1">USB1_D-</text>
<text x="125.8" y="55.5">DTR</text>
<text x="148.6" y="59.3">GPIO8</text>
<text x="148.6" y="56.8">GPIO7</text>
<text x="148.6" y="54.3">GPIO6</text>
<text x="274.8" y="56.8">GPIO48</text>
<text x="274.8" y="54.3">GPIO46</text>
<text x="274.8" y="59.3">GPIO47</text>
<text x="49.4" y="61.9">USB1_D+</text>
<text x="85.1" y="60.6">USB1_D+</text>
<text x="148.6" y="61.9">GPIO9</text>
<text x="148.6" y="64.4">GPIO10</text>
<text x="123.2" y="68.2">SUSPEND</text>
<text x="148.6" y="69.5">GPIO12</text>
<text x="148.6" y="67">GPIO11</text>
<text x="274.8" y="67">GPIO35</text>
<text x="274.8" y="69.5">GPIO36</text>
<text x="148.6" y="74.6">GPIO14</text>
<text x="148.6" y="77.1">GPIO15</text>
<text x="148.6" y="72">GPIO13</text>
<text x="274.8" y="74.6">GPIO38</text>
<text x="274.8" y="77.1">GPIO39</text>
<text x="274.8" y="72">GPIO37</text>
<text x="148.6" y="82.2">GPIO17</text>
<text x="148.6" y="79.7">GPIO16</text>
<text x="274.8" y="82.2">GPIO41</text>
<text x="274.8" y="79.7">GPIO40</text>
<text x="148.6" y="84.7">GPIO18</text>
<text x="274.8" y="84.7">GPIO42</text>
<text x="49.5" y="97.4">VBUS2</text>
<text x="47.6" y="105.1">CC2_2</text>
<text x="50.2" y="102.5">CC1_2</text>
<text x="237.3" y="105.1">EN</text>
<text x="269.7" y="106.3">GPIO0</text>
<text x="46.8" y="112.7">USB2_D-</text>
<text x="46.8" y="117.8">USB2_D+</text>
<text x="133.9" y="135.5">GPIO43</text>
<text x="248.8" y="133">EN</text>
<text x="72.4" y="140.6">GPIO4</text>
<text x="72.4" y="138.1">EN</text>
<text x="72.4" y="143.2">GPIO5</text>
<text x="133.9" y="138.1">GPIO44</text>
<text x="135.1" y="140.6">GPIO1</text>
<text x="135.1" y="143.2">GPIO2</text>
<text x="175.3" y="140.6">GPIO38</text>
<text x="208.3" y="139.4">DTR</text>
<text x="272.9" y="143.2">EN</text>
<text x="72.4" y="148.2">GPIO7</text>
<text x="72.4" y="145.7">GPIO6</text>
<text x="133.9" y="148.2">GPIO41</text>
<text x="133.9" y="145.7">GPIO42</text>
<text x="72.4" y="153.3">GPIO16</text>
<text x="72.4" y="155.9">GPIO17</text>
<text x="72.4" y="150.8">GPIO15</text>
<text x="133.9" y="150.8">GPIO40</text>
<text x="133.9" y="155.9">GPIO38</text>
<text x="133.9" y="153.3">GPIO39</text>
<text x="208.3" y="152.1">RTS</text>
<text x="72.4" y="160.9">GPIO8</text>
<text x="72.4" y="158.4">GPIO18</text>
<text x="133.9" y="158.4">GPIO37</text>
<text x="133.9" y="160.9">GPIO36</text>
<text x="245.6" y="158.4">GPIO0</text>
<text x="72.4" y="163.5">GPIO3</text>
<text x="72.4" y="166">GPIO46</text>
<text x="133.9" y="163.5">GPIO35</text>
<text x="135.1" y="166">GPIO0</text>
<text x="72.4" y="171.1">GPIO10</text>
<text x="72.4" y="168.6">GPIO9</text>
<text x="72.4" y="173.6">GPIO11</text>
<text x="133.9" y="173.6">GPIO47</text>
<text x="133.9" y="168.6">GPIO45</text>
<text x="133.9" y="171.1">GPIO48</text>
<text x="72.4" y="176.2">GPIO12</text>
<text x="72.4" y="178.7">GPIO13</text>
<text x="133.9" y="176.2">GPIO21</text>
<text x="72.4" y="181.3">GPIO14</text>
</g>
<g font-size="1.3" fill="#0000c2">
<text x="160" y="98.8">ESP32S3</text>
<text x="169.7" y="98.8">Decoupling</text>
<text x="181.3" y="98.8">Capacitors</text>
<text x="224.8" y="96.9">Reset</text>
<text x="231.2" y="96.9">button</text>
<text x="252.7" y="96.9">Bootloader</text>
<text x="264.2" y="96.9">Button</text>
<text x="236.9" y="128">Automatic</text>
<text x="247.4" y="128">Bootloader</text>
<text x="156.8" y="137.5">Power</text>
<text x="163.6" y="137.5">LED</text>
<text x="186.1" y="136.9">User</text>
<text x="191.5" y="136.9">LED</text>
</g>
<g font-size="1.3" fill="#848400">
<text x="215.9" y="179.5">File:</text>
<text x="221.1" y="179.5">References.kicad_sch</text>
</g>
</svg>
